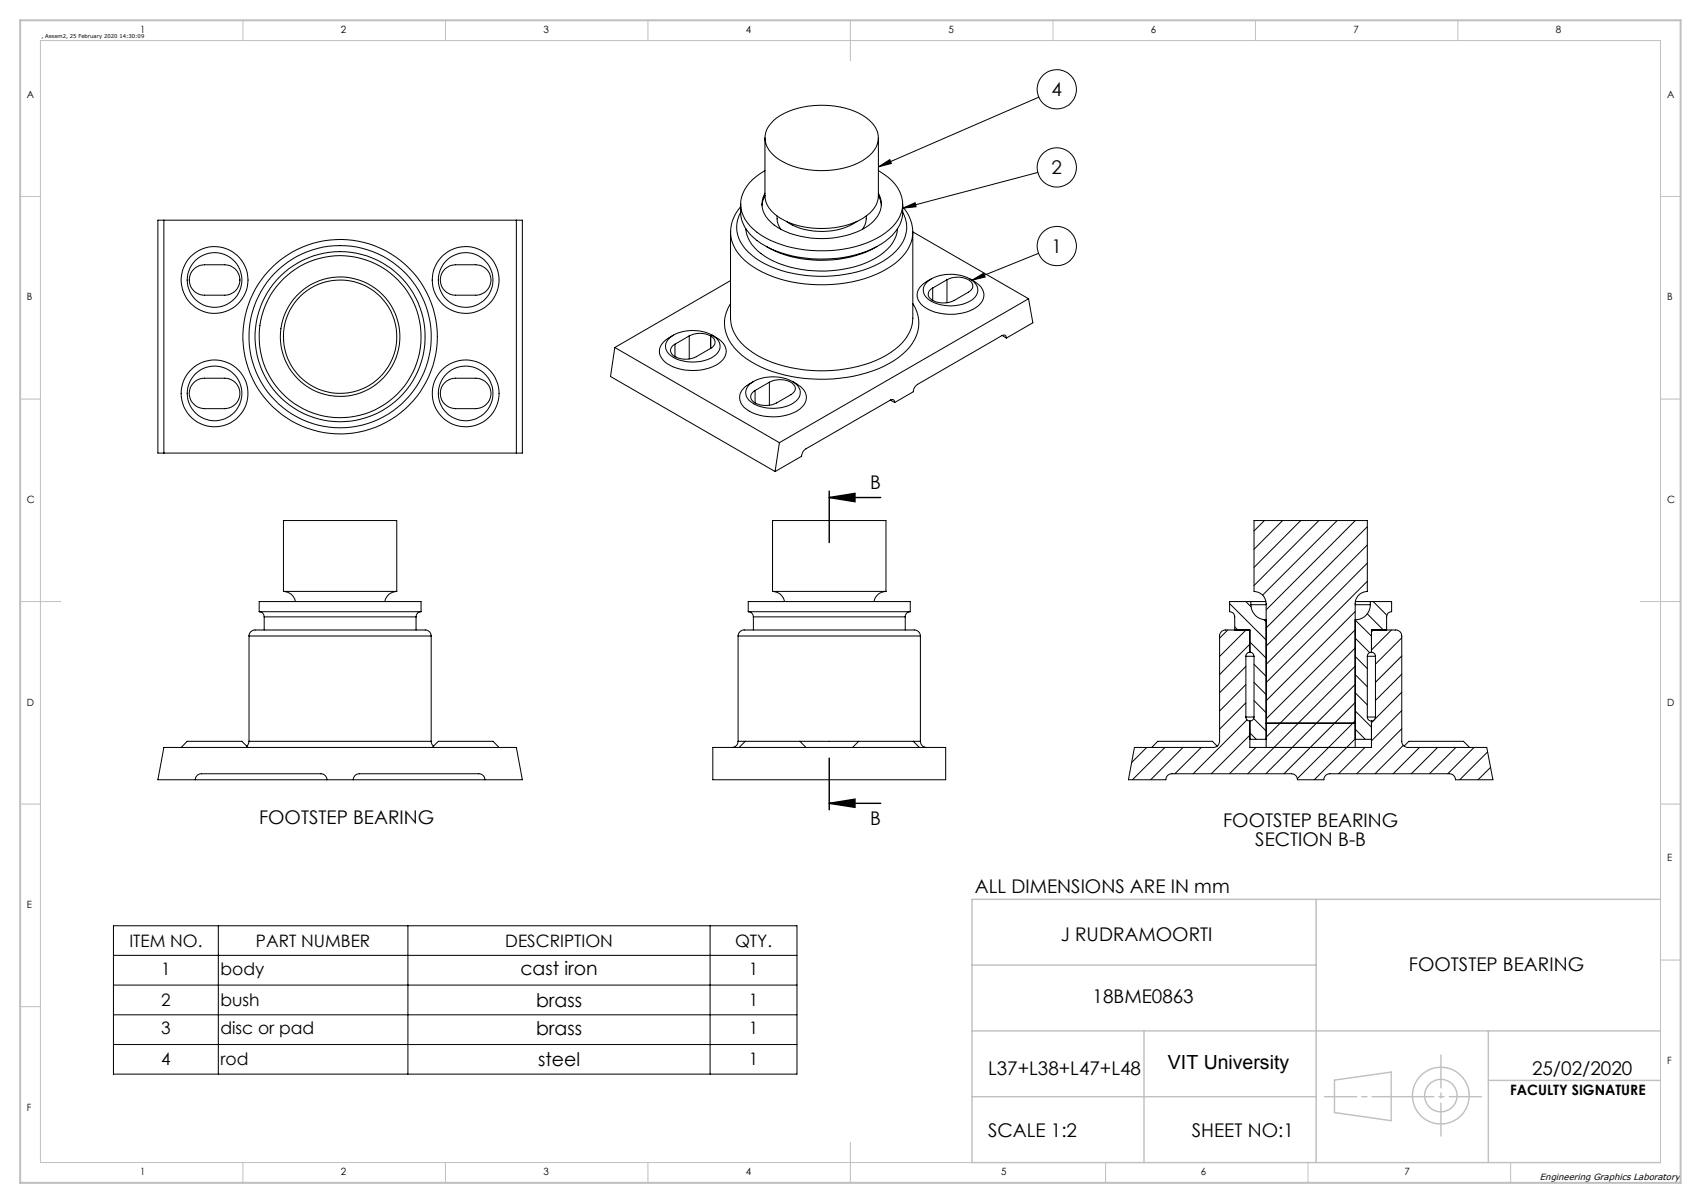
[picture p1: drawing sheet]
<svg xmlns="http://www.w3.org/2000/svg" width="420mm" height="297mm" viewBox="0 0 420 297" stroke-linecap="round" stroke-linejoin="round" font-family="sans-serif">
<g fill="none" stroke="#000" stroke-width=".25">
<path d="M188.9 34v14.3M191.1 29.7a20.4 20.4 0 0 1 16.4-3.3 12.5 12.5 0 0 1 8.8 5.4 5.7 5.7 0 0 1-2.4 7.2 21.4 21.4 0 0 1-18 2.1 10.3 10.3 0 0 1-6.8-5.5 5.5 5.5 0 0 1 2-5.9zM216.9 34v14.3M256.5 24l-39.6 17.2M39 54.4h90v57.5h-90zM40.5 54.4v57.5M127.5 54.4v57.5M182.9 51a9.7 9.7 0 0 0-2.5 6.3M182.9 52.4a8.9 8.9 0 0 0 4 7 28 28 0 0 0 18.2 4.5 23.5 23.5 0 0 0 15.3-5.9 8.1 8.1 0 0 0 2.5-5.6M182.9 52.4a7.8 7.8 0 0 0 1.9 9.9 25.7 25.7 0 0 0 15.9 5.9 30 30 0 0 0 18.7-4.6 9.6 9.6 0 0 0 4.5-7.9 7.7 7.7 0 0 0-1-3.3M182.9 50.4v2M184.2 56.5a9 9 0 0 0 4.7 6.8 29.1 29.1 0 0 0 27.3 .4 9.4 9.4 0 0 0 5.4-7.2"/>
<path d="M188.9 47.7a5.5 5.5 0 0 0 1.5 7.2 17.8 17.8 0 0 0 11.1 4 19.8 19.8 0 0 0 13.9-4 5.6 5.6 0 0 0 1.5-7.2M188.9 42.2a10.6 10.6 0 0 0-6 7.4 8.7 8.7 0 0 0 4 7.8 27.7 27.7 0 0 0 18.2 4.5 23.8 23.8 0 0 0 15.3-5.9 7.5 7.5 0 0 0-.2-11.4l-3.3-2.4M188.9 48.3a6.8 6.8 0 0 0 3.8 5.6 21.8 21.8 0 0 0 20.3 0 7 7 0 0 0 3.9-5.6M188.9 48.3l-.5 1.1-.3 1.3M191.9 53.3v.8a4.6 4.6 0 0 0 .9 2.5M194.2 54.7a16.6 16.6 0 0 0 17.4 0M213.9 53.3l-.2 1.7-.7 1.6M216.9 41.2l2.8-1.8 .4 1zM216.9 48.3l.5 1.1 .2 1.3M222.9 51.4l3.1-1.3 .2 .9zM222.9 51a8.9 8.9 0 0 1-1 13.2 29.3 29.3 0 0 1-19.9 6.1 28.7 28.7 0 0 1-18.2-6.1 9.5 9.5 0 0 1-3.4-6.9v21.3a10.6 10.6 0 0 0 5.4 8.4 33.5 33.5 0 0 0 22.9 4.1 24.5 24.5 0 0 0 14.1-6.5 9.2 9.2 0 0 0 2.6-6v-21.3M222.9 50.4v2"/>
<path d="M225.4 57.3l28.6 16.5M256.3 42.6l-33.4 8.8M46.7 69.1a3.7 3.7 0 0 1 3.8-3.7h5a3.7 3.7 0 0 1 3.7 3.7M46.7 69.1a3.7 3.7 0 0 0 3.8 3.8h5a3.7 3.7 0 0 0 3.7-3.8M46.7 69.1h.1M59.2 69.1h.1M109.8 66.5l.5-.4a3.3 3.3 0 0 1 2.2-.7h5a3.8 3.8 0 0 1 3.7 3.7 3.8 3.8 0 0 1-3.7 3.8h-5a3.8 3.8 0 0 1-3.5-2.3 3.8 3.8 0 0 1 .8-4.1zM180.4 75a8.9 8.9 0 0 0 1.8 11.8 27.9 27.9 0 0 0 16.6 6.6 35.5 35.5 0 0 0 21.9-4.4 12.2 12.2 0 0 0 6.1-8.1 8.7 8.7 0 0 0-1.4-5.9M180.4 69.3l-28.6 16.5M189.2 60.9a29.1 29.1 0 0 0 27.4 0M229.1 69.5a9.8 9.8 0 0 1 11.5 .2 2.72 2.72 0 0 1-.8 4.5 9.9 9.9 0 0 1-11-.7 2.58 2.58 0 0 1 .3-4zM229.9 68.9a5.2 5.2 0 0 0-3.5 3.9 4.7 4.7 0 0 0 3.6 4 12.3 12.3 0 0 0 11.7-1.4 3.3 3.3 0 0 0-.5-5.5l-1.7-1"/>
<path d="M230.3 71.1v3.1M233.8 69.1a5.2 5.2 0 0 1 6.2 .8 1.59 1.59 0 0 1-.9 2.2l-3.5 2.1a5.3 5.3 0 0 1-6.2-.9 1.57 1.57 0 0 1 .9-2.2M233.8 69.1l-3.5 2M233.8 69.1v5.7M240 69.2l2.9-1.8 .3 1zM254 73.8l-61.6 35.5M254 73.8l1 5.9-6.5 3.8M256.4 62.5l-16.4 6.7M47.8 94.5l1-.7 1.1-.4h5.6a3.8 3.8 0 0 1 3.7 3.7 3.8 3.8 0 0 1-3.7 3.8h-5a3.8 3.8 0 0 1-3.5-2.3 3.8 3.8 0 0 1 .8-4.1zM109.8 94.5l.5-.4a3.6 3.6 0 0 1 2.2-.7h5a3.8 3.8 0 0 1 3.7 3.7 3.8 3.8 0 0 1-3.7 3.8h-5a3.8 3.8 0 0 1-3.5-2.3 3.8 3.8 0 0 1 .8-4.1zM151.8 85.8l40.6 23.5M151.8 85.8l-1.1 7.2 40.7 23.4"/>
<path d="M165.4 83.4a9.8 9.8 0 0 1 11.6 .2 2.72 2.72 0 0 1-.9 4.4 10.2 10.2 0 0 1-10.4-.2 2.67 2.67 0 0 1-.3-4.4zM166.3 82.7a5.3 5.3 0 0 0-3.5 3.9 4.8 4.8 0 0 0 3.6 4.1 12.5 12.5 0 0 0 11.6-1.4 3.3 3.3 0 0 0-.4-5.5l-1.8-1.1M166.7 85a1.61 1.61 0 0 0-1.2 1.5 1.61 1.61 0 0 0 1.2 1.5M166.7 88h.1M166.7 85v3M170.2 82.9a5.8 5.8 0 0 1 5.3 0M170.2 82.9l-3.5 2.1M170.2 82.9v5.7M175.5 86l-3.6 2a5.8 5.8 0 0 1-5.2 0M175.5 82.9a1.62 1.62 0 0 1 1.1 1.6 1.62 1.62 0 0 1-1.1 1.5M175.5 82.9h.1M175.5 82.9v3.1"/>
<path d="M184.7 95.2a9.5 9.5 0 0 1 10.2-1.4 3.2 3.2 0 0 1 2.4 4.3 7.8 7.8 0 0 1-7.1 2.7 6.8 6.8 0 0 1-5.9-2.9 2.52 2.52 0 0 1 .4-2.7zM186.1 94.2l-1.1 .6a3.5 3.5 0 0 0-1.2 5.8 12.2 12.2 0 0 0 13.7 .4 3.4 3.4 0 0 0-.5-6l-1.3-.8M186.4 96.4v3.1M190 94.4a5.6 5.6 0 0 1 5.9 .5 1.52 1.52 0 0 1-.6 2.5l-3.6 2.1a5.6 5.6 0 0 1-5.9-.5 1.54 1.54 0 0 1 .6-2.6M190 94.4l-3.6 2M190 94.4v5.6M219.9 98.8a.65 .65 0 0 1 .7-.1 .65 .65 0 0 1 .3 .7M219.9 98.8l-20.9 12a2.11 2.11 0 0 0-1.1 1.8l-6.5 3.8M219.9 98.8l1 .6M247.4 82.8a.65 .65 0 0 1 .8 0 .65 .65 0 0 1 .3 .7M247.4 82.8l-20.8 12.1a2.33 2.33 0 0 0-1.1 1.8l-4.6 2.7M247.4 82.8l1.1 .7"/>
<path d="M192.4 109.3l-1 7.1M70 128.5v17.5M70 128.5h.1M70 128.5h28v17.5M312.2 128.5l-2.6 2.6M316.7 128.5l-7.1 7.1M321.2 128.5l-11.6 11.6M325.6 128.5l-16 16.1M330.2 128.5l-18.5 18.4M334.6 128.5l-22 22.1M337.6 130l-25 25M337.6 134.5l-25 25"/>
<path d="M337.6 139l-25 25M61.5 157a1.77 1.77 0 0 1 2.4-1.5h40.8a1.52 1.52 0 0 1 1.8 1.5M61.5 157h45M61.5 157v26M64 151a1.21 1.21 0 0 1 1.2 1.3M64 151h40M64 151v-2.5h40v2.5M65.2 152.3h37.5M65.2 152.3v3.2M70 146a2.99 2.99 0 0 1 2.9 2.5M70 146h.1M70 146h28"/>
<path d="M98 146a3.1 3.1 0 0 0-3 2.5M102.7 152.3v3.2M104 151a1.21 1.21 0 0 0-1.3 1.3M106.5 157v26M182.2 157a1.69 1.69 0 0 1 2.2-1.5h41a1.57 1.57 0 0 1 1.9 1.5M182.2 157h45.1M182.2 157v26M184.7 151a1.26 1.26 0 0 1 1.3 1.3M184.7 151h40.1M184.7 151v-2.5h40.1v2.5M186 152.3h37.5M186 152.3v3.2"/>
<path d="M190.7 146a2.99 2.99 0 0 1 3 2.5M190.7 146h28.1M190.7 146v-17.5h28.1v17.5M218.8 146a2.99 2.99 0 0 0-3 2.5M223.5 152.3v3.2M224.8 151a1.21 1.21 0 0 0-1.3 1.3M227.3 157v26M303.1 155.5l-2 2M303.6 149l9 9M304.9 154.8l.7 .7M307.6 148.5l1.3 1.3M307.7 155.5l-6.6 6.6"/>
<path d="M308.6 159l-7.5 7.5M308.6 158.5l4 4M308.9 148.5h-5.3v2.5a1.21 1.21 0 0 1 1.3 1.3v3.2M308.9 149.3a3.7 3.7 0 0 0 3.7 3.7M308.9 148.5h3.7M308.9 149.3h3.7M308.9 148.5v.8M312.1 153l.5 .5M334.6 149.3h3.7M334.6 151l-22 22M334.6 155.5l-22 22M334.6 160l-22 22"/>
<path d="M334.6 157.5l3.6 3.6M334.6 153.1l4 4M334.6 148.5h3.7M337.6 143.5l-25 25M337.6 151.5l4 4M338.3 148.5h5.3v2.5a1.21 1.21 0 0 0-1.2 1.3v3.2M338.3 149.3a3.7 3.7 0 0 1-3.7 3.7M338.3 148.5v.8M339.1 148.5l3.3 3.4M339.1 155.5l-.5 .5M343.5 148.5l.1 .1M343.6 155.5l-5 5"/>
<path d="M346.1 157.5l-6.5 6.5M307.6 177a.96 .96 0 0 0 1 1M307.6 177h2M307.6 162h2M307.6 162v15M307.6 164.5l-6.5 6.5M307.6 169l-6.5 6.5M307.6 173.5l-6.5 6.5M307.9 177.7l-13.3 13.3M308.6 161a1.02 1.02 0 0 1 1 1M308.6 161v-5.5h-6a1.45 1.45 0 0 0-1.5 1.5v26a1.57 1.57 0 0 1-1.5 1.5h-19.5l-1.5 8h9.3a1.45 1.45 0 0 1 1.5-1.5h29.5a1.45 1.45 0 0 1 1.5 1.5h6.5a1.45 1.45 0 0 1 1.5-1.5h29.5a1.51 1.51 0 0 1 1.5 1.5h9.2l-1.5-8h-19.5a1.57 1.57 0 0 1-1.5-1.5v-26a1.45 1.45 0 0 0-1.5-1.5h-6v5.5M308.6 161a.96 .96 0 0 0-1 1"/>
<path d="M308.6 178v6.5h30v-6.5M309.6 177.4l3 3.1M309.6 177a1.02 1.02 0 0 1-1 1M309.6 162v15M309.6 173l3 3M309.6 168.5l3 3M309.6 164l3 3M312.6 178.5h22M334.6 164.5l-26.5 26.5M334.6 169l-22 22M334.6 173.5l-17.6 17.5M334.6 177.9l-14.3 14.3"/>
<path d="M334.6 175.5l4 4M334.6 171l3 3M334.6 166.5l3 3M334.6 162.1l3 3M337.6 177a1.02 1.02 0 0 0 1 1M337.6 177h2M337.6 162h2M337.6 162v15M338.6 161a1.02 1.02 0 0 0-1 1M338.6 161a.96 .96 0 0 1 1 1M339.3 177.8l-.7 .6M339.6 177a.96 .96 0 0 1-1 1"/>
<path d="M339.6 162v15M346.1 162l-6.5 6.4M346.1 166.4l-6.5 6.5M346.1 170.9l-6.7 6.8M346.1 175.4l-7.5 7.5M346.1 179.9l-11.1 11.1M40.5 184.5h87l1.5 8h-90zM44.7 184.5l1.5-1.5h13.5l1.5 1.5M48.2 192.5a1.51 1.51 0 0 1 1.5-1.5h29.5a1.45 1.45 0 0 1 1.5 1.5M61.5 183l-.3 .9-.3 .3M61.5 183h45M87.2 192.5a1.45 1.45 0 0 1 1.5-1.5h29.5a1.51 1.51 0 0 1 1.5 1.5"/>
<path d="M106.5 183l.1 .6 .4 .6M106.7 184.5l1.5-1.5h13.5l1.5 1.5M176 184.5h57.5v8h-57.5zM182.2 183a1.51 1.51 0 0 1-1.4 1.5M182.2 183h1.8M184 183h13.5M184 183l-1.5 1.5M197.5 183h14.5M197.5 183l1.5 1.5M212 183h13.5M212 183l-1.5 1.5M225.5 183h1.8"/>
<path d="M225.5 183l1.5 1.5M227.3 183a1.51 1.51 0 0 0 1.4 1.5M283.1 184.5l-3.7 3.7M287.6 184.5l-8 8M292.1 184.5l-8 8M296.6 184.5l-6.5 6.5M300.5 184.2l-1.1-1.2h-13.5l-1.5 1.5M308.6 182.5h4M308.6 181.5l-9.5 9.5M308.6 180.9l1.6 1.6M310.1 184.5l-6.5 6.5M312.6 184.5v-35.5a3 3 0 0 0-3-3v-17.5h28v17.5a3 3 0 0 0-3 3v35.5"/>
<path d="M334.6 182.5h4M334.6 182.4l-10.1 10.1M334.6 180l2.5 2.5M337 184.5l-6.5 6.5M346.5 184l-7 7M346.7 184.2l1.2-1.2h13.5l1.5 1.5M350.5 184.5l-6.5 6.5M355 184.5l-6.5 6.5M359.5 184.5l-6.5 6.5M364 184.5l-6.5 6.5M367.3 185.6l-6.9 6.9M368.1 189.4l-3.2 3.1"/>
<path d="M28 228.6h168.8v36.6h-168.8zM28 235.9h168.8M53.9 228.6v36.6M100.7 228.6v36.6M175.3 228.6v36.6M28 243.2h168.8M28 250.5h168.8M28 257.9h168.8"/>
<circle cx="260.9" cy="22" r="4.8"/>
<circle cx="260.9" cy="41.3" r="4.8"/>
<circle cx="53" cy="69.1" r="6.8"/>
<circle cx="53" cy="69.1" r="8.3"/>
<circle cx="115" cy="69.1" r="6.7"/>
<circle cx="115" cy="69.1" r="8.3"/>
<circle cx="260.9" cy="60.7" r="4.8"/>
<circle cx="53" cy="97.1" r="6.8"/>
<circle cx="53" cy="97.1" r="8.2"/>
<circle cx="84" cy="83.1" r="24"/>
<circle cx="84" cy="83.1" r="14.8"/>
<circle cx="84" cy="83.1" r="22.5"/>
<circle cx="84" cy="83.1" r="20"/>
<circle cx="84" cy="83.1" r="21"/>
<circle cx="84" cy="83.1" r="14"/>
<circle cx="115" cy="97.1" r="6.7"/>
<circle cx="115" cy="97.1" r="8.2"/>
</g>
<path d="M204.8 122.8l6.3-1v2.1zM204.8 122.8h12.7M204.8 121.2v12.7M204.8 198.3l6.3-1v2zM204.8 187.2v12.7M204.8 198.3h12.7" fill="none" stroke="#000" stroke-width=".35"/>
<g fill="none" stroke="#c0c0c0" stroke-width=".35">
<path d="M240 238.3h85M325 222v65M410 222h-170v65h170M240 254.5h170M282.5 254.5v32.5M367.5 254.5v32.5M240 270.8h85M329.5 266.7l14-2v12l-14-2zM367.5 266.7h42.5"/>
<circle cx="355.8" cy="270.5" r="7"/>
<circle cx="355.8" cy="270.5" r="4"/>
</g>
<g fill="none" stroke="#c0c0c0" stroke-width=".25">
<path d="M10 10h400v277h-400zM60 5v5M110 5v5M160 5v5M210 5v10M260 5v5M310 5v5M360 5v5M5 48.5h5M410 48.5h5M5 98.5h5M410 98.5h5"/>
<path d="M5 148.5h10M405 148.5h10M5 198.5h5M410 198.5h5M410 237h5M5 248.5h5M60 287v5M110 287v5M160 287v5M210 282v10M273 287v5M323 287v5"/>
<path d="M373 287v5"/>
</g>
<path d="M327 270.8h38.8" fill="none" stroke="#c0c0c0" stroke-width=".35" stroke-dasharray="15.2 1.3 1.3 1.3" stroke-dashoffset="7.3"/>
<path d="M355.8 260.5v20" fill="none" stroke="#c0c0c0" stroke-width=".35" stroke-dasharray="15.2 1.3 1.3 1.3" stroke-dashoffset="7.1"/>
<path d="M5 5h410v287h-410z" fill="none" stroke="#c0c0c0" stroke-width=".5"/>
<g fill="#000">
<path d="M216.9 41.2l2.8-1.8 .4 1zM222.9 51.4l3.1-1.3 .2 .9zM240 69.2l2.9-1.8 .3 1z"/>
<path d="M204.8 122.8l6.3-1v2.1zM204.8 198.3l6.3-1v2z"/>
</g>
<text font-size="4.8" x="288.4" y="264">VIT University</text>
<g font-size="4.7">
<text x="259.7" y="23.7">4</text>
<text x="259.7" y="43">2</text>
<text x="259.7" y="62.4">1</text>
<text x="214.8" y="120.7">B</text>
<text x="64" y="203.5">FOOTSTEP BEARING</text>
<text x="214.8" y="203.6">B</text>
<text x="302" y="204.3">FOOTSTEP BEARING</text>
<text x="310" y="208.8">SECTION B-B</text>
<text x="240.7" y="220.5">ALL DIMENSIONS ARE IN mm</text>
<text x="261.9" y="232.3">J RUDRAMOORTI</text>
<text x="347.9" y="239.8">FOOTSTEP BEARING</text>
<text x="128.5" y="240.8">cast iron</text>
<text x="132.3" y="248.5">brass</text>
<text x="269.8" y="247.7">18BME0863</text>
<text x="132.3" y="255.4">brass</text>
<text x="132.9" y="263.2">steel</text>
<text x="244" y="265.3">L37+L38+L47+L48</text>
<text x="378.3" y="265.3">25/02/2020</text>
<text x="244" y="280.7">SCALE 1:2</text>
<text x="294.3" y="280.7">SHEET NO:1</text>
</g>
<g font-size="4.2">
<text x="31.9" y="233.7">ITEM NO.</text>
<text x="63.2" y="233.7">PART NUMBER</text>
<text x="124.8" y="233.7">DESCRIPTION</text>
<text x="181.5" y="233.7">QTY.</text>
<text x="39.8" y="240.7">1</text>
<text x="54.4" y="240.7">body</text>
<text x="184.9" y="240.7">1</text>
<text x="39.8" y="248.4">2</text>
<text x="54.4" y="248.4">bush</text>
<text x="184.9" y="248.4">1</text>
<text x="39.8" y="255.3">3</text>
<text x="54.4" y="255.3">disc or pad</text>
<text x="184.9" y="255.3">1</text>
<text x="39.8" y="263">4</text>
<text x="54.4" y="263">rod</text>
<text x="184.9" y="263">1</text>
</g>
<text font-size="3.5" x="372.9" y="270.3">FACULTY SIGNATURE</text>
<g font-size="2.5">
<text x="34.6" y="8.2">1</text>
<text x="84.2" y="8.2">2</text>
<text x="134.2" y="8.2">3</text>
<text x="184.2" y="8.2">4</text>
<text x="234.2" y="8.2">5</text>
<text x="284.2" y="8.2">6</text>
<text x="334.2" y="8.2">7</text>
<text x="384.2" y="8.2">8</text>
<text x="6.7" y="24.2">A</text>
<text x="411.7" y="24.2">A</text>
<text x="6.7" y="74.2">B</text>
<text x="411.7" y="74.2">B</text>
<text x="6.7" y="124.2">C</text>
<text x="411.7" y="124.2">C</text>
<text x="6.7" y="174.2">D</text>
<text x="411.7" y="174.2">D</text>
<text x="411.7" y="212.7">E</text>
<text x="6.7" y="224.2">E</text>
<text x="411.7" y="262.7">F</text>
<text x="6.7" y="274.2">F</text>
<text x="34.6" y="290.2">1</text>
<text x="84.2" y="290.2">2</text>
<text x="134.2" y="290.2">3</text>
<text x="184.2" y="290.2">4</text>
<text x="247.2" y="290.2">5</text>
<text x="296.5" y="290.2">6</text>
<text x="346.8" y="290.2">7</text>
</g>
<text font-size="2.2" x="380.2" y="291.4">Engineering Graphics Laboratory</text>
<text font-size="1.3" x="10.2" y="9.3">, Assem2, 25 February 2020 14:30:09</text>
</svg>
